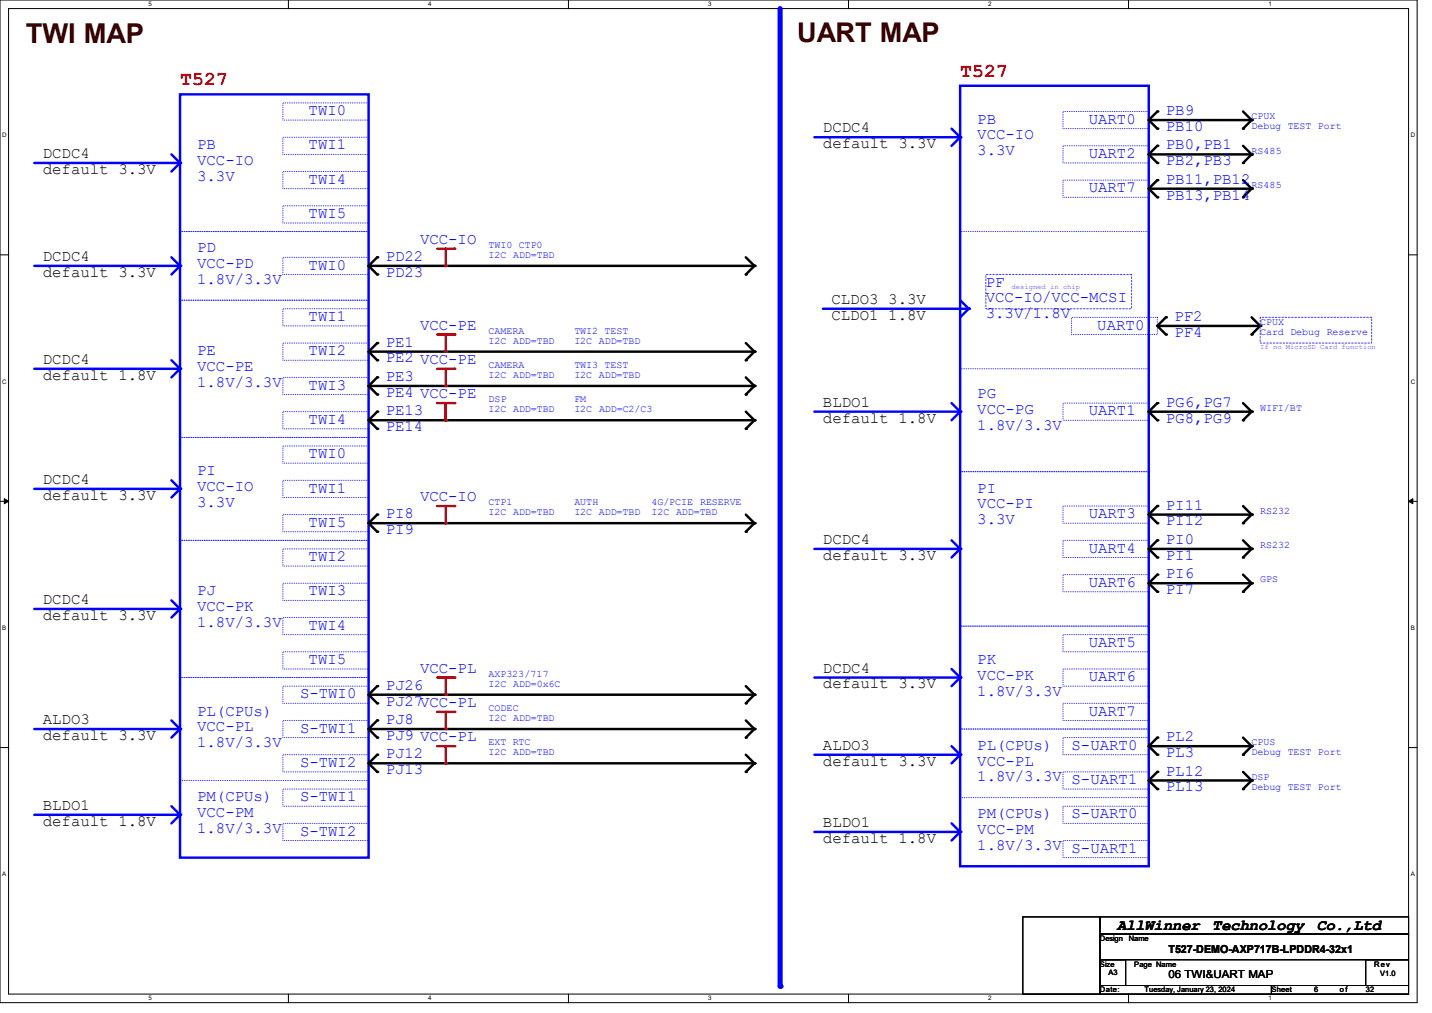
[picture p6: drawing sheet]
<svg xmlns="http://www.w3.org/2000/svg" width="297mm" height="210mm" viewBox="0 0 297 210" stroke-linecap="round" stroke-linejoin="round" font-family="sans-serif">
<g fill="none" stroke="#000" stroke-width=".21">
<path d="M0 0h293.9v207.9h-293.9zM1.8 1.8h290.3v204.3h-290.3zM59.8 0v1.8M117.9 0v1.8M176 0v1.8M234.1 0v1.8M0 52.8h1.8M292.1 52.8h1.8M0 103.9h1.8M.9 103.4l.9 .5-.9 .5zM292.1 103.9l.9-.5v1zM292.1 103.9h1.8"/>
<path d="M0 155h1.8M292.1 155h1.8M59.8 206.1v1.8M117.9 206.1v1.8M176 206.1v1.8M234.1 206.1v1.8"/>
</g>
<path d="M.9 103.4l.9 .5-.9 .5zM292.1 103.9l.9-.5v1z" fill="#000"/>
<g fill="none" stroke="#00f" stroke-width=".21" stroke-dasharray="0 .3">
<path d="M58.7 28.4h17.8v3.6h-17.8zM37.3 48h39.2v14.2h-39.2zM58.7 53.3h17.8v3.6h-17.8zM37.3 62.2h39.2v28.5h-39.2zM58.7 78.2h17.8v3.6h-17.8zM58.7 71.1h17.8v3.6h-17.8zM58.7 64h17.8v3.6h-17.8zM37.3 90.7h39.2v21.3h-39.2zM58.7 85.3h17.8v3.6h-17.8zM58.7 99.6h17.8v3.5h-17.8zM58.7 92.5h17.8v3.5h-17.8zM37.3 112h39.2v28.5h-39.2z"/>
<path d="M58.7 106.7h17.8v3.5h-17.8z"/>
</g>
<path d="M37.3 19.6h39.2v158.2h-39.2zM7.1 33.8h30.2" fill="none" stroke="#00f" stroke-width=".51"/>
<circle cx="37.3" cy="33.8" r=".25" fill="#00f"/>
<path d="M37.3 19.6h39.2v28.4h-39.2zM58.7 35.6h17.8v3.5h-17.8zM58.7 21.3h17.8v3.6h-17.8zM58.7 42.7h17.8v3.5h-17.8z" fill="none" stroke="#00f" stroke-width=".21" stroke-dasharray="0 .3"/>
<path d="M37.3 33.8l-1.7 1.8" fill="none" stroke="#00f" stroke-width=".51"/>
<circle cx="37.3" cy="33.8" r=".25" fill="#00f"/>
<path d="M35.6 32l1.7 1.8" fill="none" stroke="#00f" stroke-width=".51"/>
<circle cx="37.3" cy="33.8" r=".25" fill="#00f"/>
<path d="M7.1 55.1h30.2" fill="none" stroke="#00f" stroke-width=".51"/>
<circle cx="37.3" cy="55.1" r=".25" fill="#00f"/>
<path d="M35.6 53.3l1.7 1.8" fill="none" stroke="#00f" stroke-width=".51"/>
<circle cx="37.3" cy="55.1" r=".25" fill="#00f"/>
<path d="M37.3 55.1l-1.7 1.8" fill="none" stroke="#00f" stroke-width=".51"/>
<circle cx="37.3" cy="55.1" r=".25" fill="#00f"/>
<path d="M7.1 76.5h30.2" fill="none" stroke="#00f" stroke-width=".51"/>
<circle cx="37.3" cy="76.5" r=".25" fill="#00f"/>
<path d="M37.3 76.5l-1.7 1.7" fill="none" stroke="#00f" stroke-width=".51"/>
<circle cx="37.3" cy="76.5" r=".25" fill="#00f"/>
<path d="M35.6 74.7l1.7 1.8" fill="none" stroke="#00f" stroke-width=".51"/>
<circle cx="37.3" cy="76.5" r=".25" fill="#00f"/>
<path d="M7.1 101.3h30.2" fill="none" stroke="#00f" stroke-width=".51"/>
<circle cx="37.3" cy="101.3" r=".25" fill="#00f"/>
<path d="M37.3 101.3l-1.7 1.8" fill="none" stroke="#00f" stroke-width=".51"/>
<circle cx="37.3" cy="101.3" r=".25" fill="#00f"/>
<path d="M35.6 99.6l1.7 1.7" fill="none" stroke="#00f" stroke-width=".51"/>
<circle cx="37.3" cy="101.3" r=".25" fill="#00f"/>
<path d="M58.7 113.8h17.8v3.5h-17.8zM58.7 120.9h17.8v3.6h-17.8zM58.7 128h17.8v3.6h-17.8zM58.7 135.1h17.8v3.6h-17.8zM37.3 140.5h39.2v21.3h-39.2zM58.7 149.4h17.8v3.5h-17.8zM58.7 156.5h17.8v3.5h-17.8zM58.7 142.2h17.8v3.6h-17.8zM58.7 163.6h17.8v3.5h-17.8zM58.7 170.7h17.8v3.5h-17.8z" fill="none" stroke="#00f" stroke-width=".21" stroke-dasharray="0 .3"/>
<path d="M7.1 126.2h30.2" fill="none" stroke="#00f" stroke-width=".51"/>
<circle cx="37.3" cy="126.2" r=".25" fill="#00f"/>
<path d="M37.3 126.2l-1.7 1.8" fill="none" stroke="#00f" stroke-width=".51"/>
<circle cx="37.3" cy="126.2" r=".25" fill="#00f"/>
<path d="M35.6 124.5l1.7 1.7" fill="none" stroke="#00f" stroke-width=".51"/>
<circle cx="37.3" cy="126.2" r=".25" fill="#00f"/>
<path d="M7.1 151.1h30.2" fill="none" stroke="#00f" stroke-width=".51"/>
<circle cx="37.3" cy="151.1" r=".25" fill="#00f"/>
<path d="M37.3 151.1l-1.7 1.8" fill="none" stroke="#00f" stroke-width=".51"/>
<circle cx="37.3" cy="151.1" r=".25" fill="#00f"/>
<path d="M35.6 149.4l1.7 1.7" fill="none" stroke="#00f" stroke-width=".51"/>
<circle cx="37.3" cy="151.1" r=".25" fill="#00f"/>
<path d="M7.1 168.9h30.2" fill="none" stroke="#00f" stroke-width=".51"/>
<circle cx="37.3" cy="168.9" r=".25" fill="#00f"/>
<path d="M37.3 168.9l-1.7 1.8" fill="none" stroke="#00f" stroke-width=".51"/>
<circle cx="37.3" cy="168.9" r=".25" fill="#00f"/>
<path d="M35.6 167.1l1.7 1.8" fill="none" stroke="#00f" stroke-width=".51"/>
<circle cx="37.3" cy="168.9" r=".25" fill="#00f"/>
<path d="M90.7 69.3h3.5" fill="none" stroke="#f00" stroke-width=".51"/>
<circle cx="94.2" cy="69.3" r=".25" fill="#f00"/>
<path d="M76.5 72.9h80M76.5 72.9l1.7 1.8M78.2 71.1l-1.7 1.8M154.7 71.1l1.8 1.8M156.5 72.9l-1.8 1.8" fill="none" stroke="#000" stroke-width=".51"/>
<g fill="#000">
<circle cx="78.2" cy="74.7" r=".25"/>
<circle cx="78.2" cy="71.1" r=".25"/>
<circle cx="154.7" cy="74.7" r=".25"/>
<circle cx="156.5" cy="72.9" r=".25"/>
</g>
<path d="M90.7 104.9h3.5" fill="none" stroke="#f00" stroke-width=".51"/>
<circle cx="94.2" cy="104.9" r=".25" fill="#f00"/>
<path d="M78.2 106.7l-1.7 1.8h80l-1.8-1.8" fill="none" stroke="#000" stroke-width=".51"/>
<g fill="#000">
<circle cx="78.2" cy="106.7" r=".25"/>
<circle cx="156.5" cy="108.5" r=".25"/>
</g>
<path d="M92.5 104.9v3.6" fill="none" stroke="#f00" stroke-width=".51"/>
<circle cx="92.5" cy="108.5" r=".25" fill="#f00"/>
<path d="M92.5 69.3v3.6" fill="none" stroke="#f00" stroke-width=".51"/>
<circle cx="92.5" cy="72.9" r=".25" fill="#f00"/>
<path d="M220.5 30.2h17.8v3.6h-17.8zM222.2 65.8h17.8v3.5h-17.8z" fill="none" stroke="#00f" stroke-width=".21" stroke-dasharray="0 .3"/>
<path d="M199.1 17.8h39.2v161.8h-39.2zM168.9 28.4h30.2" fill="none" stroke="#00f" stroke-width=".51"/>
<circle cx="199.1" cy="28.4" r=".25" fill="#00f"/>
<path d="M199.1 17.8h39.2v30.2h-39.2zM220.5 37.3h17.8v3.6h-17.8zM220.5 23.1h17.8v3.6h-17.8z" fill="none" stroke="#00f" stroke-width=".21" stroke-dasharray="0 .3"/>
<path d="M199.1 28.4l-1.7 1.8" fill="none" stroke="#00f" stroke-width=".51"/>
<circle cx="199.1" cy="28.4" r=".25" fill="#00f"/>
<path d="M197.4 26.7l1.7 1.7" fill="none" stroke="#00f" stroke-width=".51"/>
<circle cx="199.1" cy="28.4" r=".25" fill="#00f"/>
<path d="M168.9 113.8h30.2" fill="none" stroke="#00f" stroke-width=".51"/>
<circle cx="199.1" cy="113.8" r=".25" fill="#00f"/>
<path d="M199.1 113.8l-1.7 1.8" fill="none" stroke="#00f" stroke-width=".51"/>
<circle cx="199.1" cy="113.8" r=".25" fill="#00f"/>
<path d="M220.5 131.6h17.8v3.5h-17.8zM220.5 138.7h17.8v3.5h-17.8zM199.1 151.1h39.2v14.3h-39.2zM220.5 145.8h17.8v3.6h-17.8zM220.5 152.9h17.8v3.6h-17.8zM220.5 160h17.8v3.6h-17.8zM220.5 167.1h17.8v3.6h-17.8zM220.5 174.2h17.8v3.6h-17.8z" fill="none" stroke="#00f" stroke-width=".21" stroke-dasharray="0 .3"/>
<path d="M168.9 140.5h30.2" fill="none" stroke="#00f" stroke-width=".51"/>
<circle cx="199.1" cy="140.5" r=".25" fill="#00f"/>
<path d="M199.1 140.5l-1.7 1.7" fill="none" stroke="#00f" stroke-width=".51"/>
<circle cx="199.1" cy="140.5" r=".25" fill="#00f"/>
<path d="M197.4 138.7l1.7 1.8" fill="none" stroke="#00f" stroke-width=".51"/>
<circle cx="199.1" cy="140.5" r=".25" fill="#00f"/>
<path d="M168.9 156.5h30.2" fill="none" stroke="#00f" stroke-width=".51"/>
<circle cx="199.1" cy="156.5" r=".25" fill="#00f"/>
<path d="M199.1 156.5l-1.7 1.7" fill="none" stroke="#00f" stroke-width=".51"/>
<circle cx="199.1" cy="156.5" r=".25" fill="#00f"/>
<path d="M197.4 154.7l1.7 1.8" fill="none" stroke="#00f" stroke-width=".51"/>
<circle cx="199.1" cy="156.5" r=".25" fill="#00f"/>
<path d="M168.9 172.5h30.2" fill="none" stroke="#00f" stroke-width=".51"/>
<circle cx="199.1" cy="172.5" r=".25" fill="#00f"/>
<path d="M199.1 172.5l-1.7 1.7" fill="none" stroke="#00f" stroke-width=".51"/>
<circle cx="199.1" cy="172.5" r=".25" fill="#00f"/>
<path d="M197.4 170.7l1.7 1.8" fill="none" stroke="#00f" stroke-width=".51"/>
<circle cx="199.1" cy="172.5" r=".25" fill="#00f"/>
<path d="M170.7 64h30.2" fill="none" stroke="#00f" stroke-width=".51"/>
<circle cx="200.9" cy="64" r=".25" fill="#00f"/>
<path d="M200.9 64l-1.8 1.8" fill="none" stroke="#00f" stroke-width=".51"/>
<circle cx="200.9" cy="64" r=".25" fill="#00f"/>
<path d="M199.1 62.2l1.8 1.8" fill="none" stroke="#00f" stroke-width=".51"/>
<circle cx="200.9" cy="64" r=".25" fill="#00f"/>
<path d="M204.5 56.9h30.2v7.1h-30.2z" fill="none" stroke="#8000ff" stroke-width=".21" stroke-dasharray=".3 .3"/>
<path d="M197.4 112l1.7 1.8" fill="none" stroke="#00f" stroke-width=".51"/>
<circle cx="199.1" cy="113.8" r=".25" fill="#00f"/>
<path d="M199.1 76.5h39.2v21.3h-39.2zM220.5 83.6h17.8v3.5h-17.8z" fill="none" stroke="#00f" stroke-width=".21" stroke-dasharray="0 .3"/>
<path d="M168.9 85.3h30.2" fill="none" stroke="#00f" stroke-width=".51"/>
<circle cx="199.1" cy="85.3" r=".25" fill="#00f"/>
<path d="M199.1 85.3l-1.7 1.8" fill="none" stroke="#00f" stroke-width=".51"/>
<circle cx="199.1" cy="85.3" r=".25" fill="#00f"/>
<path d="M197.4 83.6l1.7 1.7" fill="none" stroke="#00f" stroke-width=".51"/>
<circle cx="199.1" cy="85.3" r=".25" fill="#00f"/>
<path d="M199.1 97.8h39.2v32h-39.2zM220.5 104.9h17.8v3.6h-17.8zM199.1 129.8h39.2v21.3h-39.2z" fill="none" stroke="#00f" stroke-width=".21" stroke-dasharray="0 .3"/>
<path d="M161.8 1.8v202.7" fill="none" stroke="#00f" stroke-width="1.1"/>
<circle cx="161.8" cy="204.5" r=".53" fill="#00f"/>
<g fill="none" stroke="#000" stroke-width=".51">
<path d="M238.3 24.9h21.3M238.3 24.9l1.7 1.8M240 23.1l-1.7 1.8M257.8 23.1l1.8 1.8M259.6 24.9l-1.8 1.8M240 67.6h21.4M240 67.6l1.8 1.7M241.8 65.8l-1.8 1.8M259.6 65.8l1.8 1.8M261.4 67.6l-1.8 1.7M238.3 85.3h21.3M238.3 85.3l1.7 1.8"/>
<path d="M240 83.6l-1.7 1.7M257.8 83.6l1.8 1.7M259.6 85.3l-1.8 1.8M238.3 154.7h21.3M238.3 154.7l1.7 1.8M240 152.9l-1.7 1.8M257.8 152.9l1.8 1.8M259.6 154.7l-1.8 1.8"/>
</g>
<g fill="#000">
<circle cx="240" cy="26.7" r=".25"/>
<circle cx="240" cy="23.1" r=".25"/>
<circle cx="257.8" cy="26.7" r=".25"/>
<circle cx="259.6" cy="24.9" r=".25"/>
<circle cx="241.8" cy="65.8" r=".25"/>
<circle cx="241.8" cy="69.3" r=".25"/>
<circle cx="259.6" cy="69.3" r=".25"/>
<circle cx="261.4" cy="67.6" r=".25"/>
<circle cx="240" cy="87.1" r=".25"/>
<circle cx="240" cy="83.6" r=".25"/>
<circle cx="257.8" cy="87.1" r=".25"/>
<circle cx="259.6" cy="85.3" r=".25"/>
<circle cx="240" cy="156.5" r=".25"/>
<circle cx="240" cy="152.9" r=".25"/>
<circle cx="257.8" cy="156.5" r=".25"/>
<circle cx="259.6" cy="154.7" r=".25"/>
</g>
<path d="M261.4 65.8h23.1v5.3h-23.1z" fill="none" stroke="#8000ff" stroke-width=".21" stroke-dasharray=".3 .3"/>
<path d="M90.7 51.6h3.5" fill="none" stroke="#f00" stroke-width=".51"/>
<circle cx="94.2" cy="51.6" r=".25" fill="#f00"/>
<path d="M76.5 55.1l1.7 1.8M76.5 55.1h80M78.2 53.3l-1.7 1.8M154.7 53.3l1.8 1.8M156.5 55.1l-1.8 1.8" fill="none" stroke="#000" stroke-width=".51"/>
<g fill="#000">
<circle cx="78.2" cy="53.3" r=".25"/>
<circle cx="78.2" cy="56.9" r=".25"/>
<circle cx="154.7" cy="56.9" r=".25"/>
<circle cx="156.5" cy="55.1" r=".25"/>
</g>
<path d="M92.5 51.6v3.5" fill="none" stroke="#f00" stroke-width=".51"/>
<circle cx="92.5" cy="55.1" r=".25" fill="#f00"/>
<path d="M76.5 108.5l1.7 1.7M156.5 108.5l-1.8 1.7" fill="none" stroke="#000" stroke-width=".51"/>
<g fill="#000">
<circle cx="78.2" cy="110.2" r=".25"/>
<circle cx="154.7" cy="110.2" r=".25"/>
</g>
<path d="M90.7 76.5h3.5" fill="none" stroke="#f00" stroke-width=".51"/>
<circle cx="94.2" cy="76.5" r=".25" fill="#f00"/>
<path d="M78.2 78.2l-1.7 1.8M154.7 78.2l1.8 1.8M76.5 80h80M76.5 80l1.7 1.8M156.5 80l-1.8 1.8" fill="none" stroke="#000" stroke-width=".51"/>
<g fill="#000">
<circle cx="78.2" cy="78.2" r=".25"/>
<circle cx="78.2" cy="81.8" r=".25"/>
<circle cx="154.7" cy="81.8" r=".25"/>
<circle cx="156.5" cy="80" r=".25"/>
</g>
<path d="M92.5 76.5v3.5" fill="none" stroke="#f00" stroke-width=".51"/>
<circle cx="92.5" cy="80" r=".25" fill="#f00"/>
<path d="M90.7 147.6h3.5" fill="none" stroke="#f00" stroke-width=".51"/>
<circle cx="94.2" cy="147.6" r=".25" fill="#f00"/>
<path d="M76.5 151.1h80M76.5 151.1l1.7 1.8M78.2 149.4l-1.7 1.7M154.7 149.4l1.8 1.7M156.5 151.1l-1.8 1.8" fill="none" stroke="#000" stroke-width=".51"/>
<g fill="#000">
<circle cx="78.2" cy="149.4" r=".25"/>
<circle cx="78.2" cy="152.9" r=".25"/>
<circle cx="154.7" cy="152.9" r=".25"/>
<circle cx="156.5" cy="151.1" r=".25"/>
</g>
<path d="M92.5 147.6v3.5" fill="none" stroke="#f00" stroke-width=".51"/>
<circle cx="92.5" cy="151.1" r=".25" fill="#f00"/>
<path d="M90.7 154.7h3.5" fill="none" stroke="#f00" stroke-width=".51"/>
<circle cx="94.2" cy="154.7" r=".25" fill="#f00"/>
<path d="M76.5 158.2h80M76.5 158.2l1.7 1.8M78.2 156.5l-1.7 1.7M154.7 156.5l1.8 1.7M156.5 158.2l-1.8 1.8" fill="none" stroke="#000" stroke-width=".51"/>
<g fill="#000">
<circle cx="78.2" cy="156.5" r=".25"/>
<circle cx="156.5" cy="158.2" r=".25"/>
<circle cx="78.2" cy="160" r=".25"/>
<circle cx="154.7" cy="160" r=".25"/>
</g>
<path d="M92.5 154.7v3.5" fill="none" stroke="#f00" stroke-width=".51"/>
<circle cx="92.5" cy="158.2" r=".25" fill="#f00"/>
<path d="M238.3 106.7h21.3M238.3 106.7l1.7 1.8M240 104.9l-1.7 1.8M257.8 104.9l1.8 1.8M259.6 106.7l-1.8 1.8" fill="none" stroke="#000" stroke-width=".51"/>
<g fill="#000">
<circle cx="240" cy="108.5" r=".25"/>
<circle cx="240" cy="104.9" r=".25"/>
<circle cx="257.8" cy="108.5" r=".25"/>
<circle cx="259.6" cy="106.7" r=".25"/>
</g>
<path d="M90.7 140.5h3.5" fill="none" stroke="#f00" stroke-width=".51"/>
<circle cx="94.2" cy="140.5" r=".25" fill="#f00"/>
<path d="M76.5 144h80M76.5 144l1.7 1.8M78.2 142.2l-1.7 1.8M154.7 142.2l1.8 1.8M156.5 144l-1.8 1.8" fill="none" stroke="#000" stroke-width=".51"/>
<g fill="#000">
<circle cx="78.2" cy="145.8" r=".25"/>
<circle cx="78.2" cy="142.2" r=".25"/>
<circle cx="154.7" cy="145.8" r=".25"/>
<circle cx="156.5" cy="144" r=".25"/>
</g>
<path d="M92.5 140.5v3.5" fill="none" stroke="#f00" stroke-width=".51"/>
<circle cx="92.5" cy="144" r=".25" fill="#f00"/>
<path d="M76.5 87.1h80M76.5 87.1l1.7 1.8M78.2 85.3l-1.7 1.8M154.7 85.3l1.8 1.8M156.5 87.1l-1.8 1.8" fill="none" stroke="#000" stroke-width=".51"/>
<g fill="#000">
<circle cx="78.2" cy="88.9" r=".25"/>
<circle cx="78.2" cy="85.3" r=".25"/>
<circle cx="154.7" cy="88.9" r=".25"/>
<circle cx="156.5" cy="87.1" r=".25"/>
</g>
<path d="M92.5 83.6v3.5" fill="none" stroke="#f00" stroke-width=".51"/>
<circle cx="92.5" cy="87.1" r=".25" fill="#f00"/>
<path d="M90.7 83.6h3.5" fill="none" stroke="#f00" stroke-width=".51"/>
<circle cx="94.2" cy="83.6" r=".25" fill="#f00"/>
<path d="M92.5 83.6v3.5" fill="none" stroke="#f00" stroke-width=".51"/>
<circle cx="92.5" cy="87.1" r=".25" fill="#f00"/>
<g fill="none" stroke="#000" stroke-width=".51">
<path d="M238.3 32h21.3M238.3 32l1.7 1.8M238.3 39.1h21.3M238.3 39.1l1.7 1.8M240 30.2l-1.7 1.8M240 37.3l-1.7 1.8M257.8 30.2l1.8 1.8M257.8 37.3l1.8 1.8M259.6 32l-1.8 1.8M259.6 39.1l-1.8 1.8M238.3 113.8h21.3M238.3 113.8l1.7 1.8"/>
<path d="M240 112l-1.7 1.8M240 119.1l-1.7 1.8M257.8 112l1.8 1.8M257.8 119.1l1.8 1.8M259.6 113.8l-1.8 1.8M238.3 120.9h21.3M238.3 120.9l1.7 1.8M259.6 120.9l-1.8 1.8M238.3 161.8h21.3M238.3 161.8l1.7 1.8M240 160l-1.7 1.8M257.8 160l1.8 1.8"/>
<path d="M259.6 161.8l-1.8 1.8"/>
</g>
<g fill="#000">
<circle cx="240" cy="33.8" r=".25"/>
<circle cx="240" cy="37.3" r=".25"/>
<circle cx="240" cy="30.2" r=".25"/>
<circle cx="257.8" cy="33.8" r=".25"/>
<circle cx="259.6" cy="39.1" r=".25"/>
<circle cx="259.6" cy="32" r=".25"/>
<circle cx="240" cy="40.9" r=".25"/>
<circle cx="257.8" cy="40.9" r=".25"/>
<circle cx="240" cy="115.6" r=".25"/>
<circle cx="240" cy="112" r=".25"/>
<circle cx="240" cy="119.1" r=".25"/>
<circle cx="257.8" cy="115.6" r=".25"/>
<circle cx="259.6" cy="113.8" r=".25"/>
<circle cx="240" cy="122.7" r=".25"/>
<circle cx="257.8" cy="122.7" r=".25"/>
<circle cx="259.6" cy="120.9" r=".25"/>
<circle cx="240" cy="163.6" r=".25"/>
<circle cx="240" cy="160" r=".25"/>
<circle cx="257.8" cy="163.6" r=".25"/>
<circle cx="259.6" cy="161.8" r=".25"/>
</g>
<path d="M220.5 112h17.8v3.6h-17.8zM220.5 119.1h17.8v3.6h-17.8z" fill="none" stroke="#00f" stroke-width=".21" stroke-dasharray="0 .3"/>
<path d="M212.1 190.1h16v16h-16zM228.1 190.1h64v3.5h-64zM228.1 193.6h64v5.4h-64zM228.1 199h5.4v5.3h-5.4zM283.3 199h8.8v5.3h-8.8zM228.1 204.3h35.6v1.8h-35.6zM263.7 204.3h28.4v1.8h-28.4z" fill="none" stroke="#000" stroke-width=".21"/>
<text font-size="5.7" fill="#400000" x="5.3" y="8.8">TWI MAP</text>
<text font-size="5.6" fill="#400000" x="165.4" y="8.8">UART MAP</text>
<g font-size="4.1" fill="#f00">
<text x="37.3" y="17.7">T527</text>
<text x="199.1" y="15.9">T527</text>
</g>
<g font-size="3.3" fill="#00f">
<text x="64" y="23.9">TWI0</text>
<text x="241.8" y="23.9">PB9</text>
<text x="202.7" y="25.7">PB</text>
<text x="202.7" y="28.9">VCC-IO</text>
<text x="225.8" y="25.7">UART0</text>
<text x="241.8" y="27.1">PB10</text>
<text x="40.9" y="31">PB</text>
<text x="40.9" y="34.2">VCC-IO</text>
<text x="64" y="31">TWI1</text>
<text x="202.7" y="32.2">3.3V</text>
<text x="225.8" y="32.8">UART2</text>
<text x="241.8" y="31">PB0,PB1</text>
<text x="241.8" y="34.2">PB2,PB3</text>
<text x="40.9" y="37.5">3.3V</text>
<text x="64" y="38.1">TWI4</text>
<text x="225.8" y="39.9">UART7</text>
<text x="241.8" y="38.1">PB11,PB12</text>
<text x="241.8" y="41.4">PB13,PB14</text>
<text x="64" y="45.2">TWI5</text>
<text x="40.9" y="52.3">PD</text>
<text x="87.1" y="50.5">VCC-IO</text>
<text x="40.9" y="55.6">VCC-PD</text>
<text x="40.9" y="58.8">1.8V/3.3V</text>
<text x="64" y="55.9">TWI0</text>
<text x="80" y="54.1">PD22</text>
<text x="80" y="57.4">PD23</text>
<text x="204.5" y="59.4">PF</text>
<text x="204.5" y="62.7">VCC-IO/VCC-MCSI</text>
<text x="204.5" y="66">3.3V/1.8V</text>
<text x="64" y="66.5">TWI1</text>
<text x="80" y="71.9">PE1</text>
<text x="87.1" y="68.3">VCC-PE</text>
<text x="227.6" y="68.3">UART0</text>
<text x="243.6" y="66.5">PF2</text>
<text x="243.6" y="69.8">PF4</text>
<text x="40.9" y="73.7">PE</text>
<text x="40.9" y="76.9">VCC-PE</text>
<text x="64" y="73.7">TWI2</text>
<text x="80" y="75.1">PE2 VCC-PE</text>
<text x="40.9" y="80.2">1.8V/3.3V</text>
<text x="64" y="80.8">TWI3</text>
<text x="80" y="79">PE3</text>
<text x="80" y="82.3">PE4 VCC-PE</text>
<text x="202.7" y="82.5">PG</text>
<text x="64" y="87.9">TWI4</text>
<text x="80" y="86.1">PE13</text>
<text x="80" y="89.4">PE14</text>
<text x="202.7" y="85.8">VCC-PG</text>
<text x="202.7" y="89.1">1.8V/3.3V</text>
<text x="225.8" y="86.1">UART1</text>
<text x="241.8" y="84.3">PG6,PG7</text>
<text x="241.8" y="87.6">PG8,PG9</text>
<text x="64" y="95">TWI0</text>
<text x="40.9" y="98.6">PI</text>
<text x="40.9" y="101.8">VCC-IO</text>
<text x="40.9" y="105.1">3.3V</text>
<text x="64" y="102.1">TWI1</text>
<text x="80" y="107.4">PI8</text>
<text x="87.1" y="103.9">VCC-IO</text>
<text x="202.7" y="102.1">PI</text>
<text x="202.7" y="105.4">VCC-PI</text>
<text x="225.8" y="107.4">UART3</text>
<text x="241.8" y="105.7">PI11</text>
<text x="64" y="109.2">TWI5</text>
<text x="80" y="110.7">PI9</text>
<text x="202.7" y="108.6">3.3V</text>
<text x="241.8" y="108.9">PI12</text>
<text x="241.8" y="112.8">PI0</text>
<text x="64" y="116.3">TWI2</text>
<text x="225.8" y="114.6">UART4</text>
<text x="241.8" y="116">PI1</text>
<text x="241.8" y="119.9">PI6</text>
<text x="40.9" y="123.4">PJ</text>
<text x="64" y="123.4">TWI3</text>
<text x="225.8" y="121.7">UART6</text>
<text x="241.8" y="123.1">PI7</text>
<text x="40.9" y="126.7">VCC-PK</text>
<text x="40.9" y="130">1.8V/3.3V</text>
<text x="64" y="130.6">TWI4</text>
<text x="64" y="137.7">TWI5</text>
<text x="202.7" y="137.7">PK</text>
<text x="225.8" y="134.1">UART5</text>
<text x="80" y="143">PJ26</text>
<text x="87.1" y="139.4">VCC-PL</text>
<text x="202.7" y="140.9">VCC-PK</text>
<text x="225.8" y="141.2">UART6</text>
<text x="40.9" y="148.3">PL(CPUs)</text>
<text x="62.2" y="144.8">S-TWI0</text>
<text x="80" y="146.3">PJ27VCC-PL</text>
<text x="202.7" y="144.2">1.8V/3.3V</text>
<text x="225.8" y="148.3">UART7</text>
<text x="40.9" y="151.6">VCC-PL</text>
<text x="40.9" y="154.9">1.8V/3.3V</text>
<text x="62.2" y="151.9">S-TWI1</text>
<text x="80" y="150.1">PJ8</text>
<text x="80" y="153.4">PJ9 VCC-PL</text>
<text x="202.7" y="155.4">PL(CPUs)</text>
<text x="222.2" y="155.4">S-UART0</text>
<text x="241.8" y="153.7">PL2</text>
<text x="62.2" y="159">S-TWI2</text>
<text x="80" y="157.2">PJ12</text>
<text x="80" y="160.5">PJ13</text>
<text x="202.7" y="158.7">VCC-PL</text>
<text x="202.7" y="162">1.8V/3.3V</text>
<text x="241.8" y="156.9">PL3</text>
<text x="241.8" y="160.8">PL12</text>
<text x="40.9" y="166.1">PM(CPUs)</text>
<text x="62.2" y="166.1">S-TWI1</text>
<text x="222.2" y="162.6">S-UART1</text>
<text x="241.8" y="164">PL13</text>
<text x="40.9" y="169.4">VCC-PM</text>
<text x="40.9" y="172.6">1.8V/3.3V</text>
<text x="62.2" y="173.2">S-TWI2</text>
<text x="202.7" y="169.7">PM(CPUs)</text>
<text x="202.7" y="172.9">VCC-PM</text>
<text x="222.2" y="169.7">S-UART0</text>
<text x="202.7" y="176.2">1.8V/3.3V</text>
<text x="222.2" y="176.8">S-UART1</text>
</g>
<g font-size="3.3">
<text x="170.7" y="27.4">DCDC4</text>
<text x="8.9" y="32.8">DCDC4</text>
<text x="170.7" y="30.7">default 3.3V</text>
<text x="8.9" y="36">default 3.3V</text>
<text x="8.9" y="54.1">DCDC4</text>
<text x="8.9" y="57.4">default 3.3V</text>
<text x="172.5" y="63">CLDO3</text>
<text x="184.2" y="63">3.3V</text>
<text x="172.5" y="66.3">CLDO1</text>
<text x="184.2" y="66.3">1.8V</text>
<text x="8.9" y="75.4">DCDC4</text>
<text x="8.9" y="78.7">default 1.8V</text>
<text x="170.7" y="84.3">BLDO1</text>
<text x="170.7" y="87.6">default 1.8V</text>
<text x="8.9" y="100.3">DCDC4</text>
<text x="8.9" y="103.6">default 3.3V</text>
<text x="170.7" y="112.8">DCDC4</text>
<text x="170.7" y="116">default 3.3V</text>
<text x="8.9" y="125.2">DCDC4</text>
<text x="8.9" y="128.5">default 3.3V</text>
<text x="170.7" y="139.4">DCDC4</text>
<text x="170.7" y="142.7">default 3.3V</text>
<text x="8.9" y="150.1">ALDO3</text>
<text x="8.9" y="153.4">default 3.3V</text>
<text x="170.7" y="155.4">ALDO3</text>
<text x="170.7" y="158.7">default 3.3V</text>
<text x="8.9" y="167.9">BLDO1</text>
<text x="8.9" y="171.2">default 1.8V</text>
<text x="170.7" y="171.4">BLDO1</text>
<text x="170.7" y="174.7">default 1.8V</text>
</g>
<g font-size="3.2">
<text x="231.7" y="192.7">AllWinner</text>
<text x="251.4" y="192.7">Technology</text>
<text x="273.1" y="192.7">Co.,Ltd</text>
</g>
<g font-size="2.3">
<text x="242.4" y="197.5">T527-DEMO-AXP717B-LPDDR4-32x1</text>
<text x="242.4" y="202.8">06 TWI&amp;UART MAP</text>
</g>
<g font-size="2.1" fill="#00f">
<text x="259.6" y="24.7">CPUX</text>
<text x="259.6" y="26.8">Debug TEST Port</text>
<text x="259.6" y="31.8">RS485</text>
<text x="259.6" y="38.9">RS485</text>
<text x="101.3" y="51.4">TWI0 CTP0</text>
<text x="101.3" y="53.5">I2C ADD=TBD</text>
<text x="101.3" y="69.2">CAMERA</text>
<text x="101.3" y="71.2">I2C ADD=TBD</text>
<text x="119.1" y="69.2">TWI2 TEST</text>
<text x="119.1" y="71.2">I2C ADD=TBD</text>
<text x="261.4" y="67.4">CPUX</text>
<text x="261.4" y="69.5">Card Debug Reserve</text>
<text x="101.3" y="76.3">CAMERA</text>
<text x="119.1" y="76.3">TWI3 TEST</text>
<text x="101.3" y="78.4">I2C ADD=TBD</text>
<text x="101.3" y="83.4">DSP</text>
<text x="119.1" y="78.4">I2C ADD=TBD</text>
<text x="119.1" y="83.4">FM</text>
<text x="101.3" y="85.5">I2C ADD=TBD</text>
<text x="119.1" y="85.5">I2C ADD=C2/C3</text>
<text x="261.4" y="85.2">WIFI/BT</text>
<text x="101.3" y="104.7">CTP1</text>
<text x="101.3" y="106.8">I2C ADD=TBD</text>
<text x="119.1" y="104.7">AUTH</text>
<text x="119.1" y="106.8">I2C ADD=TBD</text>
<text x="135.1" y="104.7">4G/PCIE</text>
<text x="135.1" y="106.8">I2C ADD=TBD</text>
<text x="145.2" y="104.7">RESERVE</text>
<text x="261.4" y="106.5">RS232</text>
<text x="261.4" y="113.6">RS232</text>
<text x="261.4" y="120.7">GPS</text>
<text x="101.3" y="140.3">AXP323/717</text>
<text x="101.3" y="142.4">I2C ADD=0x6C</text>
<text x="101.3" y="147.4">CODEC</text>
<text x="101.3" y="149.5">I2C ADD=TBD</text>
<text x="101.3" y="154.5">EXT RTC</text>
<text x="259.6" y="154.5">CPUS</text>
<text x="101.3" y="156.6">I2C ADD=TBD</text>
<text x="259.6" y="156.6">Debug TEST Port</text>
<text x="259.6" y="161.6">DSP</text>
<text x="259.6" y="163.7">Debug TEST Port</text>
</g>
<g font-size="1.6">
<text x="228.1" y="195.1">Design</text>
<text x="234.1" y="195.1">Name</text>
<text x="228.1" y="200.4">Size</text>
<text x="229.9" y="202.2">A3</text>
<text x="235.2" y="200.4">Page Name</text>
<text x="285" y="200.4">Rev</text>
<text x="286.3" y="202.4">V1.0</text>
<text x="228.1" y="205.7">Date:</text>
<text x="237.4" y="205.7">Tuesday, January 23, 2024</text>
<text x="263.7" y="205.7">Sheet</text>
<text x="272.6" y="205.7">6</text>
<text x="277.9" y="205.7">o f</text>
<text x="283.3" y="205.7">32</text>
</g>
<g font-size="1.5" fill="#8000ff">
<text x="209.8" y="59.9">designed in chip</text>
<text x="261.4" y="72.3">If no MicroSD Card function</text>
</g>
<g font-size="1.3">
<text x="30.8" y="1.3">5</text>
<text x="88.8" y="1.3">4</text>
<text x="146.9" y="1.3">3</text>
<text x="205" y="1.3">2</text>
<text x="263.1" y="1.3">1</text>
<text x=".5" y="28.4">D</text>
<text x="292.6" y="28.4">D</text>
<text x=".5" y="79.5">C</text>
<text x="292.6" y="79.5">C</text>
<text x=".5" y="130.6">B</text>
<text x="292.6" y="130.6">B</text>
<text x=".5" y="181.7">A</text>
<text x="292.6" y="181.7">A</text>
<text x="30.8" y="207.4">5</text>
<text x="88.8" y="207.4">4</text>
<text x="146.9" y="207.4">3</text>
<text x="205" y="207.4">2</text>
<text x="263.1" y="207.4">1</text>
</g>
</svg>
